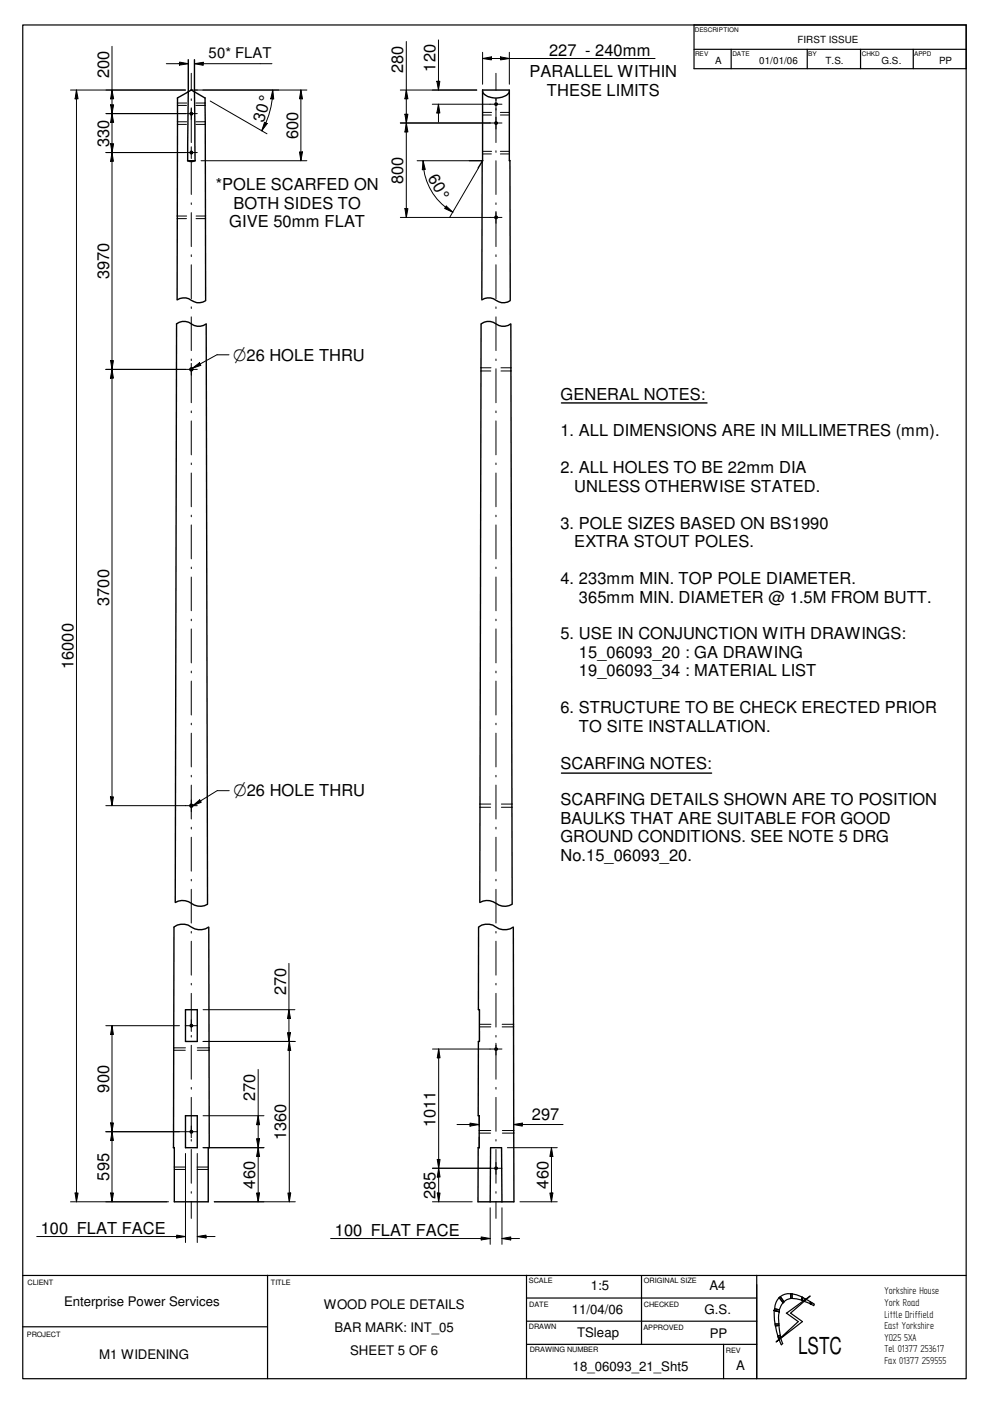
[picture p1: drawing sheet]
<svg xmlns="http://www.w3.org/2000/svg" width="210mm" height="297mm" viewBox="0 0 210 297" stroke-linecap="round" stroke-linejoin="round" font-family="sans-serif">
<g fill="none" stroke="#000" stroke-width=".25">
<path d="M4.8 5.3h200.1v287h-200.1zM147.2 10.5h57.7M147.2 5.2v9.4h57.7v-9.4M147.2 5.3h57.7M155 10.5v4.1M171.2 10.5v4.1M182.5 10.5v4.1M193.6 10.5v4.1M4.8 270.4h200.1M56.7 270.4v21.9M111.6 275.2h48.8M111.6 270.4v21.9"/>
<path d="M136 270.4v14.6M160.4 270.4v21.9M164.1 277.8l1.1 .3M164.1 277.8l.2 2.9M164.3 277.5l-.2 .3M164.3 277.5l.9 .2M165.2 275.1l.8 1.1M165.2 278.1l-.1 1.3v1.3M165.2 277.7v.4M165.4 274.9v.1a3.1 3.1 0 0 0-1.1 2.5M165.4 274.9a4.5 4.5 0 0 1 4.7 .1M165.4 274.9l.8 1.1"/>
<path d="M166 276.2l-.8 1.5M166.2 276l-.2 .2M166.7 278.4l2.5 1.8-4.7 4.3 5.6-4.3-2.5-1.8M167.6 275.3h.3M167.6 274.3v1l-.8 .2-.6 .5M167.9 275.3l2 .3M167.9 274.3v1M169.9 275.6l.2 .1M170.1 275l.1 .1M170.1 275l-.2 .6M170.2 275.1l.6 .3M170.2 275.1l-.1 .6"/>
<path d="M170.8 275.4l-.5 .4-.2-.1M170.9 275.5l.9 .5M170.9 275.5l-.4 .4 1.2 .5M171.7 276.4l.2 .1M171.7 274.8l-4.1 3.6M171.7 274.8l-4.9 3.6M171.8 276l.3 .2M171.8 276l-.1 .4M172.1 276.2l.5 .3-.1 .3-.6-.3M172.1 276.2l-.2 .3M4.8 281.3h51.9M111.6 280.1h48.8"/>
<path d="M111.6 285h48.8M153.4 285v7.3M164.3 280.7l.1 .4M164.3 280.7h.8M164.4 281.1l.5 2.2M164.9 283.3l.1 .3M165 283.6l.1 .3M165.1 281l.3 2.1M165.1 280.7v.3M165.1 281l-.7 .1M165.2 284l.3-.3 .4 1.2M165.2 284l.5 1.1 .2-.2"/>
<path d="M165.4 283.1l.1 .3M165.4 283.1l-.5 .2M165.5 283.4l-.5 .2M165.5 283.4v.2l-.4 .3"/>
</g>
<g fill="none" stroke="#000" stroke-width=".3">
<path d="M39.9 19.5l-.1 14.6 .5 .1 1.1-.1M39.9 12.7v6.6M40.5 19l.7 .5M40.9 19.1h-.3l-3 1.7M41.2 19.5l.2 14.6M41.2 19.5l2.3 1.3M41.2 12.7v6.8M41.4 19.1h.4M102.3 19.5a2.89 2.89 0 0 0 2.6 1.3h.6a2.81 2.81 0 0 0 2.5-1.3M102.3 19.1h5.7v15h.1M102.3 19v15.1M37.6 20.8v43.4"/>
<path d="M39.8 34.1h1.6M40.4 23.9h.4v.4h-.4zM43.5 20.7v1.7M43.5 22.3v3.5M43.5 25.8v.6M43.5 26.3l.1 19.5M99.5 34.1h2.8M102.3 34l-.1 30.2M102.3 34.1l-.9 1.5M105 25.9h.4v.4h-.4zM105 21.9h.4v.4h-.4zM108.1 34l.1 30.2"/>
<path d="M43.6 45.8v.6M43.6 46.3v17.9M105 45.9h.4v.4h-.4zM37.4 68.7a2.92 2.92 0 0 1 3.7 .3 2.67 2.67 0 0 0 2.6-.3M37.4 68.1l-.2 124.1M37.5 63.6a2.62 2.62 0 0 1 3.1 .1 2.59 2.59 0 0 0 3 .1M43.7 68.1l.3 124.1M102 68.1l-.3 124.1M102 68.7a2.92 2.92 0 0 1 3.7 .3 2.58 2.58 0 0 0 2.6-.3M102.2 63.6a2.91 2.91 0 0 1 3.5 .4 2.53 2.53 0 0 0 2.5-.2M108.3 68.1v10.6M108.3 78.6l.2 92.6"/>
<path d="M119 85.4h30.9M108.5 171.1l.1 21.1M119 163.9h31.9M36.9 196.6a3.1 3.1 0 0 1 3.7 0 3.3 3.3 0 0 0 3.6 0M36.9 195.9l-.1 47.4M37.2 191.3a3.5 3.5 0 0 1 4 .6 3 3 0 0 0 2.8-.2M44.3 195.9v26.8M101.5 195.9l-.1 18.2h.2M101.5 196.6a3 3 0 0 1 3.7 0 3.2 3.2 0 0 0 3.6 0M101.7 191.3a3.5 3.5 0 0 1 4.1 .6 3.1 3.1 0 0 0 2.8-.2M108.8 195.9l.2 58.9h-7.7l.1-11.5M40.4 217.3h.4v.3h-.4z"/>
<path d="M41.8 214v6.8h-2.5v-6.7h2.5M101.6 214v6.8h-.2v15.8h.2v6.7h-.3M39.3 236.5v6.8h2.5v-6.7h-2.5M44.3 222.6l.1 20.7h-.2v11.5h-7.2v-11.5M105 222.2h.4v.4h-.4zM36.7 243.3h.3M103.9 254.8l.1-11.5h2.3l.1 11.5M105 247.5h.4v.4h-.4z"/>
<circle cx="40.6" cy="32.4" r=".29"/>
<circle cx="40.6" cy="78.3" r=".33"/>
<circle cx="40.6" cy="170.8" r=".33"/>
<circle cx="40.6" cy="240" r=".29"/>
</g>
<g fill="none" stroke="#000" stroke-width=".21">
<path d="M14.9 19.1h24.4M16.2 19.1l.4 1.9h-.7zM16.2 19v235.8M23.7 19.1l.4 1.9h-.6zM23.7 9.8v161M35.3 13.5h4.6M38.1 13.2l1.8 .3-1.8 .3zM40.6 15.5v3.7M41.2 13.5l1.9-.3v.6zM41.2 13.5h16.5M41.8 19.1h23.3M57.8 19.1l.2 1.9h-.6z"/>
<path d="M57.8 19.1a17.2 17.2 0 0 1-2.3 8.6M63.8 19.1l.3 1.9h-.6zM63.8 19v15.1M84.9 19.1h16.2M86.1 19.1l.4 1.9h-.6zM86.1 8.8v37.3M92.6 17.2h.7l-.3 1.9zM93 8.5v10.6M102.3 12.4l1.9-.3v.6zM102.3 11.1v6.8M102.3 12.4h36.6M105.2 15.5v3.7"/>
<path d="M106.1 12.1l1.9 .3-1.9 .3zM108 11.1v6.8M22.4 32.3h19.4M22.5 24.1h19.3M23.5 22.2h.6l-.4 1.9zM23.5 30.5h.6l-.4 1.8zM23.7 24.1l.4 1.9h-.6zM23.7 32.3l.3 1.9h-.5zM37.6 25.8h2M37.6 21.8h2M37.6 26.4h1.9M37.6 22.4h1.9"/>
<path d="M40.6 21v.3M40.6 22.9v7.3M40.6 31.1v2.5M40.6 34.1v7.1M41.5 26.4h2M41.5 25.8h2M41.5 22.4h2M41.5 21.8h2M42.6 34.1h22.5M44.6 21.4l12 7M56.1 25.9l.5 .3-1.1 1.5zM63.5 32.2h.6l-.3 1.9z"/>
<path d="M84.9 26.1h21.5M85.9 24.2h.6l-.4 1.9zM86.1 26.1l.4 1.9h-.6zM88.4 34.1h11M89.7 34.1l.5 1.8-.7 .1zM89.7 34.1a12.6 12.6 0 0 0 6.3 10.9M91.7 22.1h14.7M93 22.1l.3 1.9h-.7zM93 22.1v3.8M101.4 35.6l-6.1 10.5M102.3 32.1h1.9M102.3 23.8h1.9"/>
<path d="M102.3 32.6h1.9M102.3 24.4h1.9M105.2 20.8v9.4M105.2 32v.3M105.2 34.1v7.1M106.1 32.6h1.9M106.1 32.1h1.9M106.1 24.4h1.9M106.1 23.8h1.9M37.5 45.8h2.1M37.6 46.4h1.9M40.6 43v.3"/>
<path d="M40.6 45.1v7.2M40.6 54v.4M40.6 56.1v7.2M41.6 46.4h2M41.6 45.8h2M84.9 46.1h21.5M85.9 44.2h.6l-.4 1.9zM94.6 43.7l1.4 1.3-1.7-.8zM105.2 43v.3M105.2 44.8v7.5M105.2 54v.4M105.2 56.1v7.2"/>
<path d="M22.4 78.3h19.4M23.5 76.5h.5l-.3 1.8zM23.7 78.3l.3 1.9h-.6zM40.6 65.1v.3M40.6 67.2v7.1M40.6 76.1v.4M40.6 77v8.4M40.8 78.1l1.5-1.2 .3 .6zM46.1 75.2l-5.3 2.9M46.1 75.2h2.5M101.9 78h2.2M102 78.7h2.1"/>
<path d="M105.2 65.1v.3M105.2 67.2v7.1M105.2 76.1v.4M105.2 78.2v7.2M106.2 78h2.1M106.2 78.7h2.1M40.6 87.1v.4M40.6 89.2v7.2M40.6 98.2v.3M105.2 87.1v.4M105.2 89.2v7.2M105.2 98.2v.3"/>
<path d="M40.6 100.3v7.1M40.6 109.2v.4M40.6 111.3v7.2M105.2 100.3v7.1M105.2 109.2v.4M105.2 111.3v7.2M40.6 120.2v.4M40.6 122.3v7.2M40.6 131.3v.3M40.6 133.3v7.2M105.2 120.2v.4M105.2 122.3v7.2"/>
<path d="M105.2 131.3v.3M105.2 133.3v7.2M40.6 142.3v.4M40.6 144.4v7.2M40.6 153.3v.4M40.6 155.4v7.2M105.2 142.3v.4M105.2 144.4v7.2M105.2 153.3v.4M105.2 155.4v7.2M22.4 170.8h19.4M23.4 169h.6l-.3 1.8z"/>
<path d="M40.6 164.4v.3M40.6 166.5v7.2M40.6 175.4v.4M40.6 177.5v7.2M40.9 170.8l1.4-1.2 .4 .5zM46.1 167.6l-5.2 3.2M46.1 167.6h2.5M101.7 170.5h2.4M101.8 171.2h2.2M105.2 164.4v.3M105.2 166.5v7.2M105.2 175.4v.4"/>
<path d="M105.2 177.5v7.2M106.3 170.5h2.2M106.3 171.2h2.2M40.6 186.4v.4M40.6 188.6v7.1M40.6 197.5v.3M40.6 199.6v7.2M105.2 186.4v.4M105.2 188.6v7.1M105.2 197.5v.3M105.2 199.6v7.2M22.4 217.5h15.7"/>
<path d="M23.7 217.5l.3 1.8h-.5zM23.7 217.4v37.4M39.3 217.5h2.5M40.6 208.5v.3M40.6 210.6v8.1M40.6 219.5v.4M43.1 214.1h19.4M61 218.9h.6l-.3 1.9zM61.3 214.1l.3 1.8h-.6zM61.3 204.3v16.5M101.6 214.1h.1M101.6 217.2h2.5"/>
<path d="M101.7 214v2.3M101.7 218.6v2.2M101.7 217.7h2.4M105.2 208.5v.3M105.2 210.6v7.2M105.2 219.5v.4M106.5 217.2h2.4M106.5 217.7h2.4M22.4 239.9h19.4M23.5 238.1h.5l-.3 1.8zM23.7 239.9l.3 1.9h-.5zM36.8 222.2h2.5"/>
<path d="M36.8 222.7h2.5M40.6 221.6v7.2M40.6 230.5v.4M40.6 232.7v8.5M41.8 222.7h2.5M41.8 222.2h2.5M43.1 220.8h19.5M43.1 236.6h12.9M54.7 236.6l.3 1.9h-.6zM54.7 226.7v28.1M61.3 220.8l.3 1.9h-.6zM61.3 220.8v34"/>
<path d="M91.7 222.4h14.7M93 222.4l.3 1.9h-.6zM93 222.4v32.4M96.9 238.4h4.7M99.7 238.1l1.9 .3-1.9 .4zM101.6 239.7h2.5M101.6 236.6h.1M101.6 236.5v2.3M101.6 220.8h.1M105.2 221.2v7.6M105.2 230.5v.4M105.2 232.7v7.2"/>
<path d="M106.5 239.7h2.4M108.9 238.4l1.8-.3v.7zM108.9 238.4h10.5M14.9 254.8h20.8M15.9 252.9h.7l-.4 1.9zM23.5 252.9h.5l-.3 1.9zM36.9 247.4h2.5M37 247.9h2.3M39.3 244.6v18.8M40.6 241.6v.3M40.6 243.7v7.2M40.6 252.6v.4"/>
<path d="M40.6 254.7v3.6M41.8 247.9h2.4M41.8 247.4h2.4M41.8 244.6v18.8M43.1 243.3h12.9M45.4 254.8h17.2M54.4 252.9h.6l-.3 1.9zM54.4 241.4h.6l-.3 1.9zM54.7 243.3l.3 1.9h-.6zM61 252.9h.6l-.3 1.9zM91.7 254.8h8.4M91.7 247.7h14.7"/>
<path d="M92.7 252.9h.6l-.3 1.9zM92.7 245.8h.6l-.3 1.9zM93 247.7l.3 1.9h-.6zM101.6 241.1v2.3M101.6 240.2h2.4M103.9 256.1v7.7M105.2 241.6v.3M105.2 243.7v7.2M105.2 252.6v.4M105.2 254.7v3.6M106.4 256.1v7.7M106.5 240.2h2.4"/>
<path d="M107.6 243.3h10.6M110.2 254.8h8M116.6 252.9h.6l-.3 1.9zM116.9 243.3l.3 1.9h-.6zM116.9 243.3v11.5M7.8 262.2h31.5M37.5 261.9l1.8 .3-1.8 .3zM41.8 262.2l1.9-.3v.6zM41.8 262.2h3.8M70.1 262.6h33.8M102 262.3l1.9 .3-1.9 .3zM106.4 262.6l1.9-.3v.6z"/>
<path d="M106.4 262.6h3.8"/>
</g>
<g fill="#000">
<path d="M38.1 13.2l1.8 .3-1.8 .3zM41.2 13.5l1.9-.3v.6zM92.6 17.2h.7l-.3 1.9zM102.3 12.4l1.9-.3v.6zM106.1 12.1l1.9 .3-1.9 .3zM16.2 19.1l.4 1.9h-.7zM23.5 22.2h.6l-.4 1.9zM23.7 19.1l.4 1.9h-.6zM23.7 24.1l.4 1.9h-.6zM23.5 30.5h.6l-.4 1.8zM23.7 32.3l.3 1.9h-.5zM56.1 25.9l.5 .3-1.1 1.5z"/>
<path d="M57.8 19.1l.2 1.9h-.6zM63.5 32.2h.6l-.3 1.9zM63.8 19.1l.3 1.9h-.6zM86.1 19.1l.4 1.9h-.6zM85.9 24.2h.6l-.4 1.9zM86.1 26.1l.4 1.9h-.6zM89.7 34.1l.5 1.8-.7 .1zM93 22.1l.3 1.9h-.7zM85.9 44.2h.6l-.4 1.9zM94.6 43.7l1.4 1.3-1.7-.8zM23.5 76.5h.5l-.3 1.8zM40.8 78.1l1.5-1.2 .3 .6z"/>
<path d="M23.7 78.3l.3 1.9h-.6zM23.4 169h.6l-.3 1.8zM40.9 170.8l1.4-1.2 .4 .5zM23.7 217.5l.3 1.8h-.5zM61 218.9h.6l-.3 1.9zM61.3 214.1l.3 1.8h-.6zM23.5 238.1h.5l-.3 1.8zM54.7 236.6l.3 1.9h-.6zM61.3 220.8l.3 1.9h-.6zM93 222.4l.3 1.9h-.6zM99.7 238.1l1.9 .3-1.9 .4zM108.9 238.4l1.8-.3v.7z"/>
<path d="M15.9 252.9h.7l-.4 1.9zM23.5 252.9h.5l-.3 1.9zM23.7 239.9l.3 1.9h-.5zM54.4 252.9h.6l-.3 1.9zM54.7 243.3l.3 1.9h-.6zM54.4 241.4h.6l-.3 1.9zM61 252.9h.6l-.3 1.9zM92.7 252.9h.6l-.3 1.9zM93 247.7l.3 1.9h-.6zM92.7 245.8h.6l-.3 1.9zM116.6 252.9h.6l-.3 1.9zM116.9 243.3l.3 1.9h-.6z"/>
<path d="M37.5 261.9l1.8 .3-1.8 .3zM41.8 262.2l1.9-.3v.6zM102 262.3l1.9 .3-1.9 .3zM106.4 262.6l1.9-.3v.6z"/>
</g>
<text font-size="5" x="169.2" y="287">LSTC</text>
<g font-size="3.9">
<text x="49.4" y="76.5">O26 HOLE THRU</text>
<text x="49.5" y="168.9">O26 HOLE THRU</text>
</g>
<g font-size="3.5">
<text x="116.4" y="11.8">227 - 240mm</text>
<text x="23.1" y="16.6" transform="rotate(-90 23.1 16.6)">200</text>
<text x="85.5" y="15.6" transform="rotate(-90 85.5 15.6)">280</text>
<text x="92.3" y="15.2" transform="rotate(-90 92.3 15.2)">120</text>
<text x="112.3" y="16.4">PARALLEL WITHIN</text>
<text x="115.9" y="20.3">THESE LIMITS</text>
<text x="56" y="26" transform="rotate(-75 56 26)">30°</text>
<text x="63.2" y="29.5" transform="rotate(-90 63.2 29.5)">600</text>
<text x="23.1" y="31.2" transform="rotate(-90 23.1 31.2)">330</text>
<text x="45.8" y="40.3">*POLE SCARFED ON</text>
<text x="85.5" y="39" transform="rotate(-90 85.5 39)">800</text>
<text x="90.6" y="37.8" transform="rotate(60 90.6 37.8)">60°</text>
<text x="49.5" y="44.2">BOTH SIDES TO</text>
<text x="48.6" y="48.1">GIVE 50mm FLAT</text>
<text x="23.1" y="59.2" transform="rotate(-90 23.1 59.2)">3970</text>
<text x="118.8" y="84.7">GENERAL NOTES:</text>
<text x="118.8" y="92.5">1. ALL DIMENSIONS ARE IN MILLIMETRES (mm).</text>
<text x="118.8" y="100.3">2. ALL HOLES TO BE 22mm DIA</text>
<text x="121.8" y="104.3">UNLESS OTHERWISE STATED.</text>
<text x="118.8" y="112.1">3. POLE SIZES BASED ON BS1990</text>
<text x="121.8" y="116">EXTRA STOUT POLES.</text>
<text x="118.8" y="123.8">4. 233mm MIN. TOP POLE DIAMETER.</text>
<text x="23.1" y="128.5" transform="rotate(-90 23.1 128.5)">3700</text>
<text x="122.7" y="127.8">365mm MIN. DIAMETER @ 1.5M FROM BUTT.</text>
<text x="118.8" y="135.6">5. USE IN CONJUNCTION WITH DRAWINGS:</text>
<text x="15.6" y="141.9" transform="rotate(-90 15.6 141.9)">16000</text>
<text x="122.7" y="139.5">15_06093_20 : GA DRAWING</text>
<text x="122.7" y="143.4">19_06093_34 : MATERIAL LIST</text>
<text x="118.8" y="151.2">6. STRUCTURE TO BE CHECK ERECTED PRIOR</text>
<text x="122.7" y="155.2">TO SITE INSTALLATION.</text>
<text x="118.8" y="162.9">SCARFING NOTES:</text>
<text x="118.8" y="170.8">SCARFING DETAILS SHOWN ARE TO POSITION</text>
<text x="118.8" y="174.7">BAULKS THAT ARE SUITABLE FOR GOOD</text>
<text x="118.8" y="178.6">GROUND CONDITIONS. SEE NOTE 5 DRG</text>
<text x="118.8" y="182.5">No.15_06093_20.</text>
<text x="60.7" y="211" transform="rotate(-90 60.7 211)">270</text>
<text x="23.1" y="231.6" transform="rotate(-90 23.1 231.6)">900</text>
<text x="54.1" y="233.5" transform="rotate(-90 54.1 233.5)">270</text>
<text x="92.4" y="239" transform="rotate(-90 92.4 239)">1011</text>
<text x="112.8" y="237.4">297</text>
<text x="60.7" y="241.7" transform="rotate(-90 60.7 241.7)">1360</text>
<text x="23.1" y="250.3" transform="rotate(-90 23.1 250.3)">595</text>
<text x="54.1" y="252" transform="rotate(-90 54.1 252)">460</text>
<text x="92.4" y="254.2" transform="rotate(-90 92.4 254.2)">285</text>
<text x="116.3" y="252" transform="rotate(-90 116.3 252)">460</text>
<text x="8.6" y="261.5">100 FLAT FACE</text>
<text x="71" y="262">100 FLAT FACE</text>
</g>
<text font-size="3.1" x="44.2" y="12.2">50* FLAT</text>
<g font-size="2.8">
<text x="125.3" y="273.6">1:5</text>
<text x="150.4" y="273.6">A4</text>
<text x="13.6" y="277">Enterprise Power Services</text>
<text x="68.7" y="277.5">WOOD POLE DETAILS</text>
<text x="121.2" y="278.6">11/04/06</text>
<text x="149.4" y="278.6">G.S.</text>
<text x="70.9" y="282.4">BAR MARK: INT_05</text>
<text x="74.3" y="287.3">SHEET 5 OF 6</text>
<text x="122.3" y="283.5">TSleap</text>
<text x="150.5" y="283.6">PP</text>
<text x="21" y="288.2">M1 WIDENING</text>
<text x="121.4" y="290.7">18_06093_21_Sht5</text>
<text x="156.1" y="290.5">A</text>
</g>
<g font-size="2.4">
<text x="187.5" y="274.4">Yorkshire House</text>
<text x="187.5" y="276.9">York Road</text>
<text x="187.5" y="279.4">Little Driffield</text>
<text x="187.5" y="281.8">East Yorkshire</text>
<text x="187.5" y="284.3">YO25 5XA</text>
<text x="187.5" y="286.7">Tel 01377 253617</text>
<text x="187.5" y="289.2">Fax 01377 259555</text>
</g>
<g font-size="2.1">
<text x="169.1" y="9">FIRST ISSUE</text>
<text x="151.6" y="13.6">A</text>
<text x="161" y="13.6">01/01/06</text>
<text x="175" y="13.6">T.S.</text>
<text x="186.9" y="13.6">G.S.</text>
<text x="199.1" y="13.6">PP</text>
</g>
<g font-size="1.6">
<text x="5.8" y="272.5">CLIENT</text>
<text x="57.4" y="272.5">TITLE</text>
<text x="112.1" y="272.1">SCALE</text>
<text x="136.5" y="272.1">ORIGINAL SIZE</text>
<text x="112.1" y="281.8">DRAWN</text>
<text x="112.2" y="277">DATE</text>
<text x="136.4" y="281.9">APPROVED</text>
<text x="136.5" y="277">CHECKED</text>
<text x="5.7" y="283.4">PROJECT</text>
<text x="112.3" y="286.7">DRAWING NUMBER</text>
<text x="153.9" y="286.8">REV</text>
</g>
<g font-size="1.4">
<text x="147.3" y="6.8">DESCRIPTION</text>
<text x="147.4" y="11.9">REV</text>
<text x="155.3" y="11.9">DATE</text>
<text x="171.4" y="11.9">BY</text>
<text x="182.7" y="11.9">CHKD</text>
<text x="193.8" y="11.9">APPD</text>
</g>
</svg>
